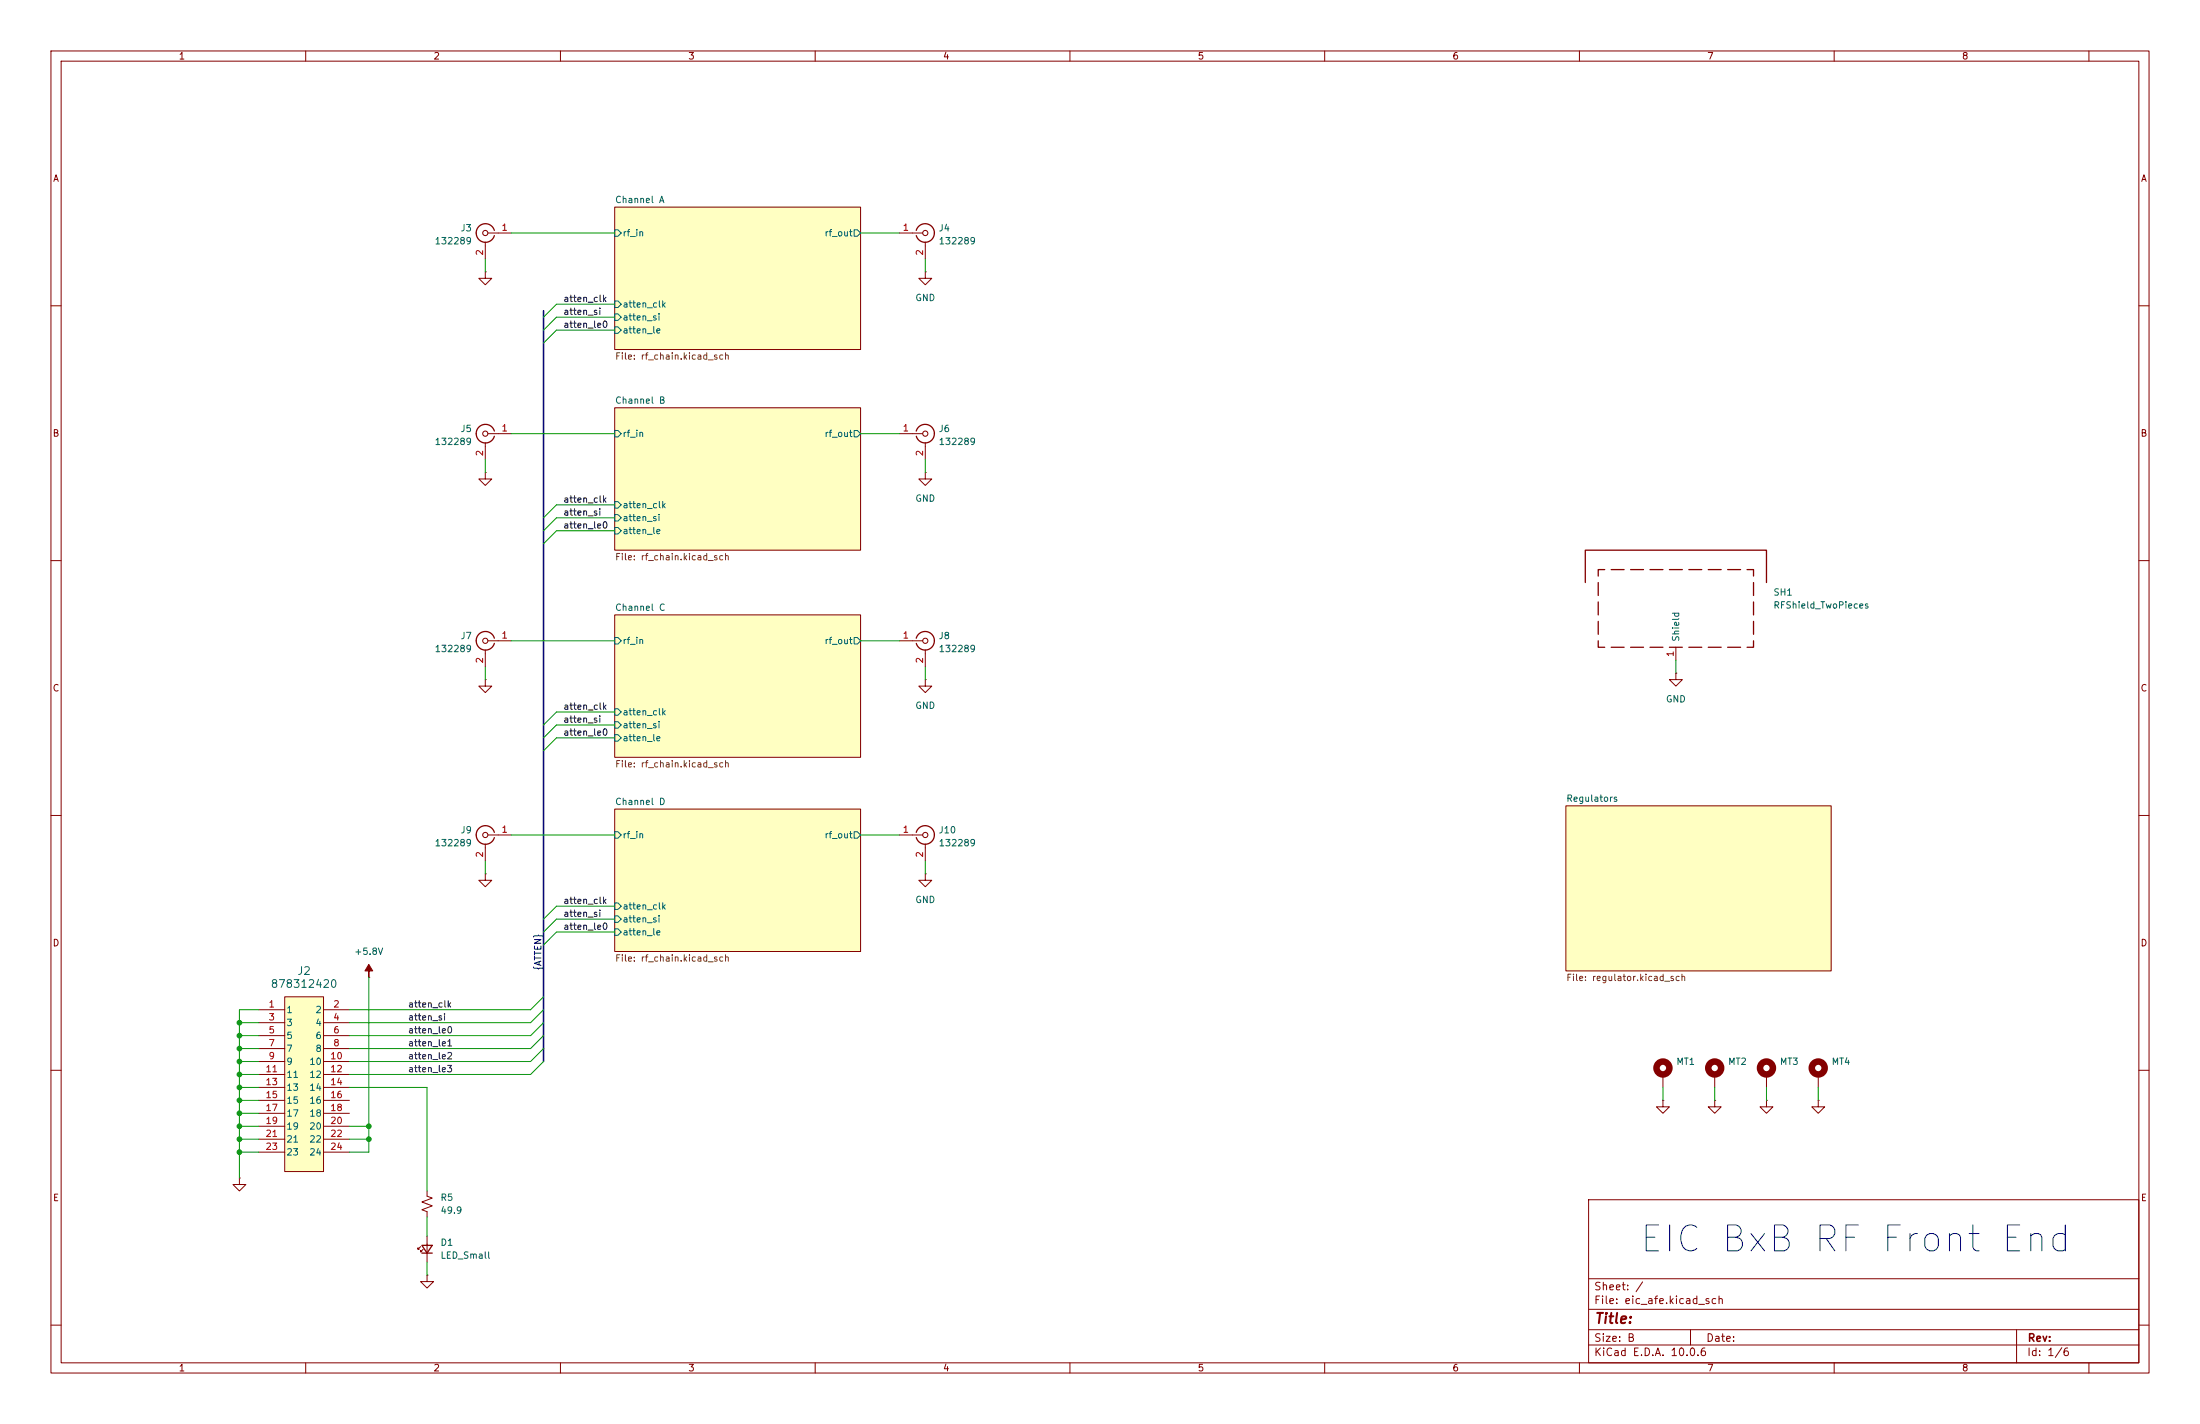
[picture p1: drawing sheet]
<svg xmlns="http://www.w3.org/2000/svg" width="432mm" height="279mm" viewBox="0 0 432 279" stroke-linecap="round" stroke-linejoin="round" font-family="sans-serif">
<g fill="none" stroke="#840000" stroke-width=".2">
<path d="M10 10h411.8v259.4h-411.8zM12 12h407.8v255.4h-407.8zM60 10v2M110 10v2M160 10v2M210 10v2M260 10v2M310 10v2M360 10v2M410 10v2M120.6 40.6h48.3v28h-48.3zM176.5 45.7h4.6"/>
<path d="M181.6 53.3v1.3h1.3l-1.3 1.3-1.3-1.3h1.3M181.6 53.3h.1M181.6 47.5v3.3M10 60h2M419.8 60h2M95.2 92.7v1.3h1.3l-1.3 1.3-1.2-1.3h1.2M95.2 92.7h.1M95.2 86.9v3.3M95.8 85.1h4.5M120.6 80h48.3v28h-48.3zM176.5 85.1h4.6M181.6 92.7v1.3h1.3l-1.3 1.3-1.3-1.3h1.3"/>
<path d="M181.6 92.7h.1M181.6 86.9v3.3M10 110h2M419.8 110h2M95.2 133.4v1.2h1.3l-1.3 1.3-1.2-1.3h1.2M95.2 133.4h.1M95.2 127.5v3.3M95.8 125.7h4.5M120.6 120.7h48.3v27.9h-48.3zM176.5 125.7h4.6M181.6 133.4v1.2h1.3l-1.3 1.3-1.3-1.3h1.3M181.6 133.4h.1"/>
<path d="M181.6 127.5v3.3M328.9 132.1v1.3h1.3l-1.3 1.2-1.2-1.2h1.2M328.9 132.1h.1M328.9 127v2.5M10 160h2M120.6 158.8h48.3v27.9h-48.3zM307.3 158.1h52.1v32.4h-52.1zM419.8 160h2M95.2 171.5v1.2h1.3l-1.3 1.3-1.2-1.3h1.2M95.2 171.5h.1M95.2 165.6v3.3M95.8 163.8h4.5"/>
<path d="M72.4 191.8h.1M10 210h2M326.4 215.9v1.3h1.3l-1.3 1.2-1.3-1.2h1.3M326.4 215.9h.1M326.4 210.8v2.6M336.5 215.9v1.3h1.3l-1.3 1.2-1.2-1.2h1.2M336.5 215.9h.1M336.5 210.8v2.6M346.7 215.9v1.3h1.3l-1.3 1.2-1.3-1.2h1.3M346.7 215.9h.1M346.7 210.8v2.6M356.9 215.9v1.3h1.2l-1.2 1.2-1.3-1.2h1.3"/>
<path d="M356.9 215.9h.1M356.9 210.8v2.6M419.8 210h2M47 231.1v1.3h1.3l-1.3 1.3-1.3-1.3h1.3M47 231.1h.1M311.8 235.4h108v32h-108zM10 260h2M83.8 250.2v1.3h1.3l-1.3 1.2-1.3-1.2h1.3M83.8 250.2h.1M311.8 256.9h108M311.8 250.9h108M419.8 260h2"/>
<path d="M60 267.4v2M110 267.4v2M160 267.4v2M210 267.4v2M260 267.4v2M310 267.4v2M311.8 263.9h108M311.8 260.9h108M331.8 260.9v3M360 267.4v2M395.8 260.9v6.5M410 267.4v2"/>
<circle cx="181.6" cy="45.7" r=".51"/>
<circle cx="95.3" cy="85.1" r=".51"/>
<circle cx="181.6" cy="85.1" r=".51"/>
<circle cx="95.3" cy="125.7" r=".51"/>
<circle cx="181.6" cy="125.7" r=".51"/>
<circle cx="95.3" cy="163.8" r=".51"/>
</g>
<g fill="#ffffc2" stroke="#ffffc2" stroke-width=".2">
<path d="M120.6 158.8h48.3v27.9h-48.3z"/>
<path d="M120.6 120.7h48.3v27.9h-48.3z"/>
<path d="M307.3 158.1h52.1v32.4h-52.1z"/>
<path d="M120.6 40.6h48.3v28h-48.3z"/>
<path d="M120.6 80h48.3v28h-48.3z"/>
</g>
<g fill="none" stroke="#006464" stroke-width=".2">
<path d="M120.6 45.1h.7l.6 .6-.6 .7h-.7zM120.6 59.1h.7l.6 .6-.6 .6h-.7zM167.6 45.1h.7l.6 .6-.6 .7h-.7zM120.6 64.1h.7l.6 .7-.6 .6h-.7zM120.6 61.6h.7l.6 .6-.6 .7h-.7zM120.6 84.5h.7l.6 .6-.6 .6h-.7zM120.6 98.4h.7l.6 .7-.6 .6h-.7zM167.6 84.5h.7l.6 .6-.6 .6h-.7zM120.6 103.5h.7l.6 .6-.6 .7h-.7zM120.6 101h.7l.6 .6-.6 .6h-.7zM120.6 125.1h.7l.6 .6-.6 .7h-.7zM120.6 139.1h.7l.6 .6-.6 .6h-.7z"/>
<path d="M167.6 125.1h.7l.6 .6-.6 .7h-.7zM120.6 144.1h.7l.6 .7-.6 .6h-.7zM120.6 141.6h.7l.6 .6-.6 .7h-.7zM120.6 163.2h.7l.6 .6-.6 .7h-.7zM120.6 177.2h.7l.6 .6-.6 .6h-.7zM120.6 179.7h.7l.6 .6-.6 .7h-.7zM167.6 163.2h.7l.6 .6-.6 .7h-.7zM120.6 182.2h.7l.6 .7-.6 .6h-.7z"/>
</g>
<g fill="none" stroke="#840000" stroke-width="1.3">
<circle cx="326.4" cy="209.5" r="1.27"/>
<circle cx="336.6" cy="209.5" r="1.27"/>
<circle cx="346.7" cy="209.5" r="1.27"/>
<circle cx="356.9" cy="209.5" r="1.27"/>
</g>
<g fill="none" stroke="#840000" stroke-width=".25">
<path d="M179.8 45.2a1.82 1.82 0 0 1 2-1.3 1.82 1.82 0 0 1 1.6 1.8M183.4 45.7a1.81 1.81 0 0 1-1.6 1.8 1.81 1.81 0 0 1-2-1.3M97 84.6a1.81 1.81 0 0 0-2.8-1 1.81 1.81 0 0 0 0 3 1.81 1.81 0 0 0 2.8-1M179.8 84.6a1.82 1.82 0 0 1 2-1.3 1.82 1.82 0 0 1 1.6 1.8M183.4 85.1a1.81 1.81 0 0 1-1.6 1.8 1.81 1.81 0 0 1-2-1.3M311.1 114.3v-6.3h35.6v6.3M313.7 114.3v2.5M313.7 118.1v2.6M315 111.8h-1.3v1.2M316.2 111.8h2.6M320 111.8h2.6M323.8 111.8h2.6"/>
<path d="M327.7 111.8h2.5M331.5 111.8h2.5M335.3 111.8h2.5M339.1 111.8h2.5M342.9 111.8h1.3v1.2M344.2 114.3v2.5M344.2 118.1v2.6M97 125.2a1.81 1.81 0 0 0-2.8-.9 1.81 1.81 0 0 0 0 2.9 1.81 1.81 0 0 0 2.8-1M179.8 125.2a1.82 1.82 0 0 1 2-1.3 1.82 1.82 0 0 1 1.6 1.8M183.4 125.7a1.81 1.81 0 0 1-1.6 1.8 1.81 1.81 0 0 1-2-1.3M313.7 125.7v1.3h1.3M313.7 121.9v2.6"/>
<path d="M316.2 127h2.6M320 127h2.6M323.8 127h2.6M327.7 127h2.5M331.5 127h2.5M335.3 127h2.5M339.1 127h2.5M344.2 125.7v1.3h-1.3M344.2 121.9v2.6M97 163.3a1.81 1.81 0 0 0-2.8-.9 1.81 1.81 0 0 0 0 2.9 1.81 1.81 0 0 0 2.8-1"/>
</g>
<path d="M72.4 189.2l.8 1.3h-.8v1.3v-1.3h-.8z" fill="#840000" stroke="#840000" stroke-width=".2"/>
<path d="M55.9 195.6h7.6v34.3h-7.6z" fill="#ffffc2"/>
<g fill="none" stroke="#840000" stroke-width=".2">
<path d="M95.2 53.3v1.3h1.3l-1.3 1.3-1.2-1.3h1.2M95.2 53.3h.1M95.2 47.5v3.3M95.8 45.7h4.5M176.5 163.8h4.6M181.6 171.5v1.2h1.3l-1.3 1.3-1.3-1.3h1.3M181.6 171.5h.1M181.6 165.6v3.3M50.8 198.1h5.1M55.9 195.6h7.6v34.3h-7.6zM63.5 198.1h5.1M50.8 200.7h5.1"/>
<path d="M50.8 203.2h5.1M50.8 205.7h5.1M50.8 208.3h5.1M50.8 210.8h5.1M50.8 213.4h5.1M50.8 215.9h5.1M50.8 218.4h5.1M63.5 200.7h5.1M63.5 203.2h5.1M63.5 205.7h5.1M63.5 208.3h5.1M63.5 210.8h5.1"/>
<path d="M63.5 213.4h5.1M63.5 215.9h5.1M63.5 218.4h5.1M50.8 221h5.1M50.8 223.5h5.1M50.8 226.1h5.1M63.5 221h5.1M63.5 223.5h5.1M63.5 226.1h5.1M83.8 233.7v1l1 .4-2 .7 2 .8-2 .8 1 .3v1.1M82.5 244.6l-.5 .5v-.2v.2h.3M83.1 245.1l-.6 .5v-.2v.2h.3"/>
<path d="M83.8 242.6v5.1"/>
<circle cx="95.3" cy="45.7" r=".51"/>
<circle cx="181.6" cy="163.8" r=".51"/>
</g>
<path d="M97 45.2a1.81 1.81 0 0 0-2.8-1 1.81 1.81 0 0 0 0 3 1.81 1.81 0 0 0 2.8-1M179.8 163.3a1.82 1.82 0 0 1 2-1.3 1.82 1.82 0 0 1 1.6 1.8M183.4 163.8a1.81 1.81 0 0 1-1.6 1.8 1.81 1.81 0 0 1-2-1.3M82.8 244.3h2l-1 1.6zM82.8 245.9h2" fill="none" stroke="#840000" stroke-width=".25"/>
<path d="M106.7 61v147.3" fill="none" stroke="#000084" stroke-width=".3"/>
<g fill="none" stroke="#009600" stroke-width=".2">
<path d="M95.2 50.8v2.5M100.3 45.7h20.3M120.6 59.7h-11.4l-2.5 2.5M168.9 45.7h7.6M181.6 50.8v2.5M120.6 64.8h-11.4l-2.5 2.5M120.6 62.2h-11.4l-2.5 2.6M95.2 90.2v2.5M100.3 85.1h20.3M120.6 99.1h-11.4l-2.5 2.5M168.9 85.1h7.6M181.6 90.2v2.5"/>
<path d="M120.6 101.6h-11.4l-2.5 2.5M120.6 104.1h-11.4l-2.5 2.6M95.2 130.8v2.6M100.3 125.7h20.3M120.6 139.7h-11.4l-2.5 2.5M168.9 125.7h7.6M181.6 130.8v2.6M328.9 129.5v2.6M120.6 142.2h-11.4l-2.5 2.6M120.6 144.8h-11.4l-2.5 2.5M95.2 168.9v2.6M100.3 163.8h20.3"/>
<path d="M120.6 177.8h-11.4l-2.5 2.5M168.9 163.8h7.6M181.6 168.9v2.6M50.8 198.1h-3.8v33M72.4 191.8v34.3h-3.8M106.7 198.1l-2.6 2.6h-35.5M106.7 195.6l-2.6 2.5h-35.5M120.6 182.9h-11.4l-2.5 2.5M120.6 180.3h-11.4l-2.5 2.6M47 215.9h3.8M47 208.3h3.8M47 213.4h3.8"/>
<path d="M47 205.7h3.8M47 218.4h3.8M47 200.7h3.8M47 203.2h3.8M47 210.8h3.8M68.6 213.4h15.2v20.3M106.7 205.7l-2.6 2.6h-35.5M106.7 203.2l-2.6 2.5h-35.5M106.7 200.7l-2.6 2.5h-35.5M106.7 208.3l-2.6 2.5h-35.5M326.4 213.4v2.5M336.5 213.4v2.5"/>
<path d="M346.7 213.4v2.5M356.9 213.4v2.5M47 221h3.8M47 226.1h3.8M47 223.5h3.8M68.6 221h3.8M68.6 223.5h3.8M83.8 238.8v3.8M83.8 247.7v2.5"/>
</g>
<g fill="#009600" stroke="#009600" stroke-width=".2">
<circle cx="72.4" cy="223.5" r=".46"/>
<circle cx="72.4" cy="221" r=".46"/>
<circle cx="47" cy="203.2" r=".46"/>
<circle cx="47" cy="200.7" r=".46"/>
<circle cx="47" cy="205.7" r=".46"/>
<circle cx="47" cy="210.8" r=".46"/>
<circle cx="47" cy="208.3" r=".46"/>
<circle cx="47" cy="215.9" r=".46"/>
<circle cx="47" cy="213.4" r=".46"/>
<circle cx="47" cy="223.5" r=".46"/>
<circle cx="47" cy="221" r=".46"/>
<circle cx="47" cy="226.1" r=".46"/>
<circle cx="47" cy="218.4" r=".46"/>
</g>
<text font-size="5.1" fill="#0000c2" x="321.4" y="247">EIC BxB RF Front End</text>
<text font-size="2" fill="#840000" x="312.8" y="260.2">Title:</text>
<g font-size="1.5" fill="#006464">
<text x="58.2" y="191.7">J2</text>
<text x="53" y="194.2">878312420</text>
</g>
<g font-size="1.5" fill="#840000">
<text x="312.8" y="256.2">File: eic_afe.kicad_sch</text>
<text x="312.8" y="253.5">Sheet: /</text>
<text x="312.8" y="263.6">Size: B</text>
<text x="334.8" y="263.6">Date:</text>
<text x="397.8" y="263.6">Rev:</text>
<text x="312.8" y="266.4">KiCad E.D.A. 10.0.6</text>
<text x="397.8" y="266.4">Id: 1/6</text>
</g>
<g font-size="1.3" fill="#840000">
<text x="35" y="12">1</text>
<text x="85" y="12">2</text>
<text x="135" y="12">3</text>
<text x="185" y="12">4</text>
<text x="235" y="12">5</text>
<text x="285" y="12">6</text>
<text x="335" y="12">7</text>
<text x="385" y="12">8</text>
<text x="10.3" y="36">A</text>
<text x="420.1" y="36">A</text>
<text x="10.2" y="86">B</text>
<text x="420" y="86">B</text>
<text x="10.2" y="136">C</text>
<text x="420" y="136">C</text>
<text x="10.2" y="186">D</text>
<text x="420" y="186">D</text>
<text x="10.3" y="236">E</text>
<text x="420.1" y="236">E</text>
<text x="35" y="269.4">1</text>
<text x="85" y="269.4">2</text>
<text x="135" y="269.4">3</text>
<text x="185" y="269.4">4</text>
<text x="235" y="269.4">5</text>
<text x="285" y="269.4">6</text>
<text x="335" y="269.4">7</text>
<text x="385" y="269.4">8</text>
</g>
<g font-size="1.3" fill="#006464">
<text x="120.6" y="40.1">Channel A</text>
<text x="90.3" y="45.7">J3</text>
<text x="122.1" y="46.7">rf_in</text>
<text x="161.7" y="46.7">rf_out</text>
<text x="184.1" y="45.7">J4</text>
<text x="85.2" y="48.2">132289</text>
<text x="184.1" y="48.2">132289</text>
<text x="179.5" y="59.4">GND</text>
<text x="122.1" y="65.7">atten_le</text>
<text x="122.1" y="60.7">atten_clk</text>
<text x="122.1" y="63.2">atten_si</text>
<text x="120.6" y="79.5">Channel B</text>
<text x="85.2" y="87.6">132289</text>
<text x="90.3" y="85.1">J5</text>
<text x="122.1" y="86.1">rf_in</text>
<text x="161.7" y="86.1">rf_out</text>
<text x="184.1" y="85.1">J6</text>
<text x="184.1" y="87.6">132289</text>
<text x="122.1" y="100">atten_clk</text>
<text x="179.5" y="98.8">GND</text>
<text x="122.1" y="105.1">atten_le</text>
<text x="122.1" y="102.6">atten_si</text>
<text x="348" y="117.2">SH1</text>
<text x="348" y="119.7">RFShield_TwoPieces</text>
<text x="90.3" y="125.7">J7</text>
<text x="120.6" y="120.2">Channel C</text>
<text x="184.1" y="125.7">J8</text>
<text x="85.2" y="128.3">132289</text>
<text x="122.1" y="126.7">rf_in</text>
<text x="161.7" y="126.7">rf_out</text>
<text x="184.1" y="128.3">132289</text>
<text x="329.9" y="126" transform="rotate(-90 329.9 126)">Shield</text>
<text x="122.1" y="140.7">atten_clk</text>
<text x="122.1" y="143.2">atten_si</text>
<text x="179.5" y="139.4">GND</text>
<text x="326.9" y="138.1">GND</text>
<text x="122.1" y="145.7">atten_le</text>
<text x="120.6" y="158.3">Channel D</text>
<text x="307.3" y="157.6">Regulators</text>
<text x="85.2" y="166.4">132289</text>
<text x="90.3" y="163.8">J9</text>
<text x="122.1" y="164.8">rf_in</text>
<text x="161.7" y="164.8">rf_out</text>
<text x="184.1" y="163.8">J10</text>
<text x="184.1" y="166.4">132289</text>
<text x="122.1" y="178.8">atten_clk</text>
<text x="179.5" y="177.5">GND</text>
<text x="122.1" y="183.8">atten_le</text>
<text x="122.1" y="181.3">atten_si</text>
<text x="69.4" y="187.7">+5.8V</text>
<text x="56.1" y="199.1">1</text>
<text x="56.1" y="201.6">3</text>
<text x="61.8" y="199.1">2</text>
<text x="61.8" y="201.6">4</text>
<text x="56.1" y="204.2">5</text>
<text x="56.1" y="206.7">7</text>
<text x="56.1" y="209.2">9</text>
<text x="60.6" y="209.2">10</text>
<text x="61.8" y="204.2">6</text>
<text x="61.8" y="206.7">8</text>
<text x="328.9" y="209.2">MT1</text>
<text x="339.1" y="209.2">MT2</text>
<text x="349.2" y="209.2">MT3</text>
<text x="359.4" y="209.2">MT4</text>
<text x="56.1" y="211.8">11</text>
<text x="56.1" y="214.3">13</text>
<text x="60.6" y="211.8">12</text>
<text x="60.6" y="214.3">14</text>
<text x="56.1" y="216.9">15</text>
<text x="56.1" y="219.4">17</text>
<text x="56.1" y="221.9">19</text>
<text x="60.6" y="216.9">16</text>
<text x="60.6" y="219.4">18</text>
<text x="60.6" y="221.9">20</text>
<text x="56.1" y="224.5">21</text>
<text x="56.1" y="227">23</text>
<text x="60.6" y="224.5">22</text>
<text x="60.6" y="227">24</text>
<text x="86.3" y="235.9">R5</text>
<text x="86.3" y="238.5">49.9</text>
<text x="86.3" y="244.7">D1</text>
<text x="86.3" y="247.3">LED_Small</text>
</g>
<g font-size="1.3" fill="#a90000">
<text x="98.3" y="45.6">1</text>
<text x="177.1" y="45.6">1</text>
<text x="95.1" y="50.3" transform="rotate(-90 95.1 50.3)">2</text>
<text x="181.5" y="50.3" transform="rotate(-90 181.5 50.3)">2</text>
<text x="95.1" y="89.6" transform="rotate(-90 95.1 89.6)">2</text>
<text x="98.3" y="85">1</text>
<text x="177.1" y="85">1</text>
<text x="181.5" y="89.6" transform="rotate(-90 181.5 89.6)">2</text>
<text x="98.3" y="125.6">1</text>
<text x="177.1" y="125.6">1</text>
<text x="95.1" y="130.3" transform="rotate(-90 95.1 130.3)">2</text>
<text x="181.5" y="130.3" transform="rotate(-90 181.5 130.3)">2</text>
<text x="328.8" y="129" transform="rotate(-90 328.8 129)">1</text>
<text x="98.3" y="163.7">1</text>
<text x="177.1" y="163.7">1</text>
<text x="95.1" y="168.4" transform="rotate(-90 95.1 168.4)">2</text>
<text x="181.5" y="168.4" transform="rotate(-90 181.5 168.4)">2</text>
<text x="52.6" y="198">1</text>
<text x="65.3" y="198">2</text>
<text x="52.6" y="200.5">3</text>
<text x="52.6" y="203.1">5</text>
<text x="65.3" y="200.5">4</text>
<text x="65.3" y="203.1">6</text>
<text x="52.6" y="205.6">7</text>
<text x="52.6" y="208.1">9</text>
<text x="64.7" y="208.1">10</text>
<text x="65.3" y="205.6">8</text>
<text x="52" y="210.7">11</text>
<text x="52" y="213.2">13</text>
<text x="52" y="215.8">15</text>
<text x="64.7" y="210.7">12</text>
<text x="64.7" y="213.2">14</text>
<text x="64.7" y="215.8">16</text>
<text x="52" y="218.3">17</text>
<text x="52" y="220.8">19</text>
<text x="64.7" y="218.3">18</text>
<text x="64.7" y="220.8">20</text>
<text x="52" y="223.4">21</text>
<text x="52" y="225.9">23</text>
<text x="64.7" y="223.4">22</text>
<text x="64.7" y="225.9">24</text>
</g>
<g font-size="1.3" fill="#0f0f0f">
<text x="110.5" y="59.6">atten_clk</text>
<text x="110.5" y="64.6">atten_le0</text>
<text x="110.5" y="62.1">atten_si</text>
<text x="110.5" y="98.9">atten_clk</text>
<text x="110.5" y="101.5">atten_si</text>
<text x="110.5" y="104">atten_le0</text>
<text x="110.5" y="139.6">atten_clk</text>
<text x="110.5" y="142.1">atten_si</text>
<text x="110.5" y="144.7">atten_le0</text>
<text x="110.5" y="177.7">atten_clk</text>
<text x="110.5" y="180.2">atten_si</text>
<text x="110.5" y="182.8">atten_le0</text>
<text x="80" y="198">atten_clk</text>
<text x="80" y="203.1">atten_le0</text>
<text x="80" y="200.5">atten_si</text>
<text x="80" y="208.2">atten_le2</text>
<text x="80" y="205.6">atten_le1</text>
<text x="80" y="210.7">atten_le3</text>
</g>
<g font-size="1.3" fill="#725600">
<text x="120.6" y="70.9">File: rf_chain.kicad_sch</text>
<text x="120.6" y="110.2">File: rf_chain.kicad_sch</text>
<text x="120.6" y="150.9">File: rf_chain.kicad_sch</text>
<text x="120.6" y="189">File: rf_chain.kicad_sch</text>
<text x="307.3" y="192.8">File: regulator.kicad_sch</text>
</g>
<text font-size="1.3" fill="#000084" x="106.6" y="190.5" transform="rotate(-90 106.6 190.5)">{ATTEN}</text>
</svg>
